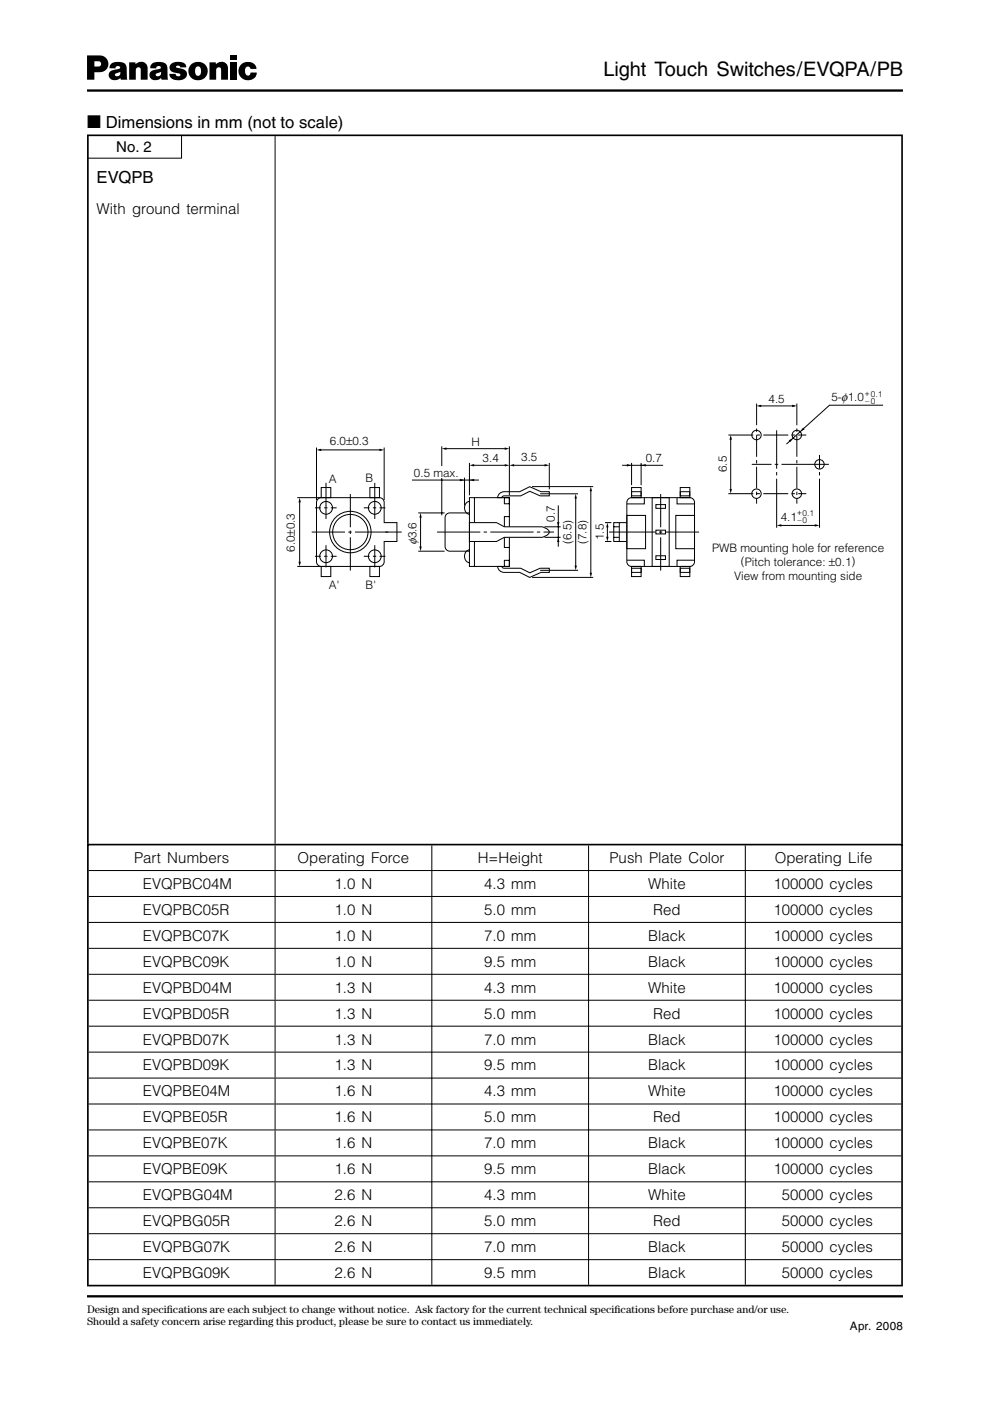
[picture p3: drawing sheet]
<svg xmlns="http://www.w3.org/2000/svg" width="210mm" height="297mm" viewBox="0 0 210 297" stroke-linecap="round" stroke-linejoin="round" font-family="sans-serif">
<path d="M18.5 19.2h173M18.5 274.8h173" fill="none" stroke="#000" stroke-width=".49"/>
<g fill="#000">
<path d="M18.5 11.8h2.5a1.79 1.79 0 0 1 2 1.8 1.79 1.79 0 0 1-2 1.7h-1v-1.2h.6a.59 .59 0 0 0 .8-.4 .59 .59 0 0 0-.5-.7h-.9v3.9h-1.5zM23.5 13.6a2.6 2.6 0 0 1 3.2 .2l.3 3.1h-1.3l-.3-1 .1-.7-.2 .1a.82 .82 0 0 0-.9 .7 .64 .64 0 0 0 1-.1l.1 .6a1.3 1.3 0 0 1-1.7 .4 1.3 1.3 0 0 1-.6-1.6l.6-.4 1.2-.3a.36 .36 0 0 0 .5-.4 .36 .36 0 0 0-.6-.2l-.3 .1-.1 .4h-1.3l.1-.5zM27.4 13.2h1.3v.4a1.43 1.43 0 0 1 1.6-.5 1.43 1.43 0 0 1 1 1.4v2.4h-1.5v-2.1a.53 .53 0 0 0-.5-.6 .53 .53 0 0 0-.5 .7v2h-1.4zM32.1 13.6a2.6 2.6 0 0 1 3.2 .2l.4 3.1h-1.4l-.3-1 .1-.7-.1 .1a.82 .82 0 0 0-1 .7 .64 .64 0 0 0 1-.1l.1 .6a1.3 1.3 0 0 1-1.6 .4 1.3 1.3 0 0 1-.7-1.6l.6-.4 1.3-.3a.36 .36 0 0 0 .4-.4 .36 .36 0 0 0-.6-.2l-.3 .1-.1 .4h-1.2v-.5zM36.2 13.6a2.5 2.5 0 0 1 3.2 .1l.1 .6h-1.3a.4 .4 0 0 0-.4-.5 .4 .4 0 0 0-.4 .5l.9 .2a1.24 1.24 0 0 1 1.3 1.2 1.24 1.24 0 0 1-1.3 1.3 1.89 1.89 0 0 1-2.4-1.1v-.2h1.3a.47 .47 0 0 0 .5 .5 .47 .47 0 0 0 .5-.5l-.4-.2a1.59 1.59 0 0 1-1.9-1.2zM40.5 13.7a2.02 2.02 0 0 1 2.9 0 2.02 2.02 0 0 1-.1 2.9l-.8-.8a1.18 1.18 0 0 0-.5-1.7 1.18 1.18 0 0 0-.2 1.9l.2 .1 .5-.3 .8 .8a2.03 2.03 0 0 1-2.8-.2 2.03 2.03 0 0 1 0-2.7zM44.4 13.2h1.3l.1 .4a1.43 1.43 0 0 1 1.6-.5 1.43 1.43 0 0 1 .9 1.4v2.4h-1.4v-2.1a.53 .53 0 0 0-.6-.6 .53 .53 0 0 0-.5 .7v2h-1.4zM48.8 11.8h1.4v.9h-1.4zM48.8 13.2h1.4v3.7h-1.4zM51 13.8a1.88 1.88 0 0 1 2-.7 1.88 1.88 0 0 1 1.4 1.5h-1.3a.63 .63 0 0 0-.8-.5 .63 .63 0 0 0-.4 .9 .7 .7 0 0 0 .2 .8 .7 .7 0 0 0 .8 .1l.2-.5h1.3a1.95 1.95 0 0 1-1.7 1.6 1.95 1.95 0 0 1-2-1.2l-.1-1zM67.1 95.4l1-.3v.5zM80.5 95.1l1 .3-1 .2z"/>
<path d="M93.7 95.1l1-.2v.5zM99.5 98.7l1-.3v.5zM107 94.9l1 .2-1 .3zM115.5 98.4l1 .3-1 .2zM132.9 98.4l1 .3-1 .2zM135.9 98.7l1-.3v.5zM154.9 92.2l.3 1h-.5zM160.4 86.1l1-.3v.5zM167.9 85.8l1 .3-1 .2zM170.3 90.7l.3 .3-.9 .5zM63.3 119.1h.5l-.3 1zM63.5 105.5l.3 1h-.5z"/>
<path d="M88.9 115.9h.5l-.2 1zM89.2 108.7l.2 1h-.5zM97.5 101.5l1 .3-1 .2zM99.5 101.8l1-.3v.5zM118.1 110.7h.5l-.2 1zM118.4 113.9l.2 1h-.5zM128.5 113.8h.5l-.2 1zM128.8 110.8l.2 1h-.5zM154.7 103.7h.5l-.3 1zM164.7 111.4l1-.2v.5zM172.8 111.2l1 .2-1 .3z"/>
</g>
<g fill="none" stroke="#000" stroke-width=".21">
<path d="M67.1 94.9v11.1M67.7 95.4h13.1M81.5 94.9v11.1M93.7 94.6v14.6M94.2 95.1h13.2M99.5 98.2v6.8M100.1 98.7h7.1M108 94.6v10.4M108.8 98.7h7.2M116.5 98.2v5.6M131.9 98.7h8.7M133.9 98.2v4.7"/>
<path d="M135.9 98.2v4.7M154.9 92.6v11.5M161 86.1h7.5M187.2 85.9h-11.3l-9.2 8.3M63 105.5h5.1M63.5 106.1v13.4M68.1 103.4h2v2.1h-2zM69.1 102.4v7.6M69.1 115.6v4.7M78.4 103.4h2.1v2.1h-2.1zM79.5 102.4v7.6M79.5 115.6v4.7"/>
<path d="M87.4 101.8h14.1M88.7 108.7h5.6M88.7 116.9h5.6M89.2 109.3v6.9M98.5 101.3v5.9M99.5 106.3a1.4 1.4 0 0 0-1 1.4 1.4 1.4 0 0 0 1 1.3M99.5 116.6a1.4 1.4 0 0 0-1 1.3 1.4 1.4 0 0 0 1 1.4M100.6 105.5v5.3M100.6 114.8v5.3M105.8 104.8l.7-.5h.4h3.3l2.1-1.1 2.4 1.1h1.8v.8h-2l-2.2-.9-1.9 .9h-3.5l-.3 .1-.2 .3h-.9zM106.9 105.5h1.1v1.3h-1.1zM106.9 118.8h1.1v1.3h-1.1z"/>
<path d="M106.9 113.9v2.2h1.1M108 111.7v-6.2h-8.5v14.6h8.5v-6.2M108 109.5h-1.1v2.2M132.9 109.3h4v7h-4zM132.9 118.8h3.7v1.3M133.2 105.8l.7-.3h12.4a1 1 0 0 1 1 1v12.6a1 1 0 0 1-1 1h-12.4a1 1 0 0 1-1-1v-12.6zM133.9 103.4h2v2.1h-2zM133.9 104.3h2v.8h-2zM136.6 105.5v1.3h-3.7M138.3 105.5h3.6v14.6h-3.6zM139.1 117.8h2v.8h-2zM139.1 112.4h2v.8h-2z"/>
<path d="M139.1 107h2v.8h-2zM143.3 109.3h4v7h-4zM143.5 105.5v1.3h3.8M144.2 103.4h2.1v2.1h-2.1zM144.2 104.3h2.1v.8h-2.1zM147.3 118.8h-3.8v1.3M165.2 111.4h8.1M63 120.1h5.1M68.1 120.1h2v2.1h-2zM78.4 120.1h2.1v2.1h-2.1zM105.5 120.1h.9l.2 .3 .3 .1h3.5l1.9 .9 2.2-.9h2v.9h-1.8l-2.4 1-2.1-1h-3.3a1.39 1.39 0 0 1-1.4-1.3zM133.9 120.1h2v2.1h-2z"/>
<path d="M133.9 120.5h2v.9h-2zM144.2 120.1h2.1v2.1h-2.1zM144.2 120.5h2.1v.9h-2.1z"/>
<circle cx="160.4" cy="92.2" r="1"/>
<circle cx="168.9" cy="92.2" r="1"/>
<circle cx="173.7" cy="98.5" r="1"/>
<circle cx="69.1" cy="107.7" r="1.35"/>
<circle cx="69.1" cy="117.9" r="1.35"/>
<circle cx="74.3" cy="112.8" r="4.4"/>
<circle cx="74.3" cy="112.8" r="3.7"/>
<circle cx="79.5" cy="107.7" r="1.35"/>
<circle cx="79.5" cy="117.9" r="1.35"/>
<circle cx="160.4" cy="104.7" r="1"/>
<circle cx="168.9" cy="104.7" r="1"/>
</g>
<path d="M74.3 121v-16.4M140.1 121v-16.4" fill="none" stroke="#000" stroke-width=".21" stroke-dasharray="7.1 .7 .7 .7" stroke-linecap="butt"/>
<path d="M129.1 112.8h19.1" fill="none" stroke="#000" stroke-width=".21" stroke-dasharray="9.9 .7 .7 .7" stroke-linecap="butt"/>
<path d="M66.8 107.7h4.7M66.8 117.9h4.7M77.1 107.7h4.7M77.1 117.9h4.7" fill="none" stroke="#000" stroke-width=".21" stroke-dasharray="1.2 .7 .7 .7" stroke-linecap="butt"/>
<path d="M92.7 112.8h24.8" fill="none" stroke="#000" stroke-width=".21" stroke-dasharray="9.2 .7 .7 .7" stroke-linecap="butt"/>
<path d="M160.4 85.6v21.2M168.9 85.6v21.2" fill="none" stroke="#000" stroke-width=".21" stroke-dasharray="4.6 .7 .7 .7" stroke-linecap="butt"/>
<path d="M154.4 92.2h16.5M154.4 104.7h16.5" fill="none" stroke="#000" stroke-width=".21" stroke-dasharray="5.3 .7 .7 .7" stroke-linecap="butt"/>
<path d="M175.7 98.5h-16.3" fill="none" stroke="#000" stroke-width=".21" stroke-dasharray="10.1 .7 .7 .7" stroke-linecap="butt"/>
<path d="M164.7 111.9v-20.7M173.8 111.9v-15.4" fill="none" stroke="#000" stroke-width=".21" stroke-dasharray="10.4 .7 .7 .7" stroke-linecap="butt"/>
<path d="M93 98.9h1.1v2.5h-1.1z" fill="#fff"/>
<g fill="none" stroke="#000" stroke-width=".21">
<path d="M18.5 33.5h20.1M38.5 28.7v4.8M58.3 28.9v150M67.4 105.8l.7-.3h12.4a1 1 0 0 1 1 1v4.3h2.7v4h-2.7v4.3a1 1 0 0 1-1 1h-12.4a1 1 0 0 1-1-1v-12.6zM81.7 112.8h3.5M99.5 110.8h5.8l1.6 .9h8.2a1.82 1.82 0 0 1 1.4 1.1 1.91 1.91 0 0 1-1.6 1.1h-8l-1.6 .9h-5.8zM99.6 108.7h-4.2a1 1 0 0 0-1 1v6.2a1 1 0 0 0 1 1h4.2M112.8 103.2h13M114.5 104.7h8.1M115.4 111.7h3.5M115.4 113.9h3.5M118.4 107.2v8.7"/>
<path d="M122.1 105.5v14.7M125.3 103.9v17.8M128.3 110.8h1.3M128.3 114.8h1.3M128.8 111.6v2.6M130.1 111.7h1.2M130.1 113.9h1.2M131.3 110.8v4M132.9 110.8h-2.8v4h2.8M112.8 122.4h13M114.5 120.9h8.1M58.3 179.2v5.3"/>
<path d="M91.6 179.2v5.3M124.8 179.2v5.3M158 179.2v5.3M18.8 184.6h172.3M18.8 190.1h172.3M18.8 195.6h172.3M58.3 184.7v5.3M58.3 190.2v5.3M58.3 195.7v5.3M91.6 184.7v5.3M91.6 190.2v5.3M91.6 195.7v5.3"/>
<path d="M124.8 184.7v5.3M124.8 190.2v5.3M124.8 195.7v5.3M158 184.7v5.3M158 190.2v5.3M158 195.7v5.3M18.8 201.1h172.3M18.8 206.6h172.3M18.8 212.1h172.3M18.8 217.6h172.3M58.3 201.2v5.3M58.3 206.7v5.3"/>
<path d="M58.3 212.2v5.3M58.3 217.7v5.3M91.6 201.2v5.3M91.6 206.7v5.3M91.6 212.2v5.3M91.6 217.7v5.3M124.8 201.2v5.3M124.8 206.7v5.3M124.8 212.2v5.3M124.8 217.7v5.3M158 201.2v5.3M158 206.7v5.3"/>
<path d="M158 212.2v5.3M158 217.7v5.3M18.8 223.1h172.3M18.8 228.6h172.3M18.8 234.1h172.3M18.8 239.6h172.3M58.3 223.2v5.3M58.3 228.7v5.3M58.3 234.2v5.3M58.3 239.7v5.3M91.6 223.2v5.3M91.6 228.7v5.3"/>
<path d="M91.6 234.2v5.3M91.6 239.7v5.3M124.8 223.2v5.3M124.8 228.7v5.3M124.8 234.2v5.3M124.8 239.7v5.3M158 223.2v5.3M158 228.7v5.3M158 234.2v5.3M158 239.7v5.3M18.8 245.1h172.3M18.8 250.6h172.3"/>
<path d="M18.8 256.1h172.3M58.3 245.2v5.3M58.3 250.7v5.3M58.3 256.2v5.3M91.6 245.2v5.3M91.6 250.7v5.3M91.6 256.2v5.3M124.8 245.2v5.3M124.8 250.7v5.3M124.8 256.2v5.3M158 245.2v5.3M158 250.7v5.3"/>
<path d="M158 256.2v5.3M18.8 261.6h172.3M18.8 267.1h172.3M58.3 261.7v5.3M58.3 267.2v5.2M91.6 261.7v5.3M91.6 267.2v5.2M124.8 261.7v5.3M124.8 267.2v5.2M158 261.7v5.3M158 267.2v5.2"/>
</g>
<path d="M66.1 112.8h16.2" fill="none" stroke="#000" stroke-width=".21" stroke-dasharray="7.1 .7 .7 .7" stroke-linecap="butt"/>
<path d="M107 98.4l1 .3-1 .2zM108 98.7l1-.3v.5zM167.2 93.4l1-.5-.6 .8zM121.8 119.9h.5l-.2 1zM122.1 104.7l.2 1h-.5zM125.3 103.2l.2 1h-.5zM125 121.4h.5l-.2 1z" fill="#000"/>
<path d="M18.5 28.7h172.9M18.6 28.9v243.5M191.3 28.9v243.5M18.5 179.1h172.9M18.5 272.6h172.9" fill="none" stroke="#000" stroke-width=".35"/>
<text font-size="4.2" x="127.9" y="16.1">Light Touch Switches/EVQPA/PB</text>
<text font-size="3.9" x="18.5" y="27.1">■ Dimensions in mm (not to scale)</text>
<text font-size="3.5" x="20.5" y="38.9">EVQPB</text>
<g font-size="3.2">
<text x="24.6" y="32.2">No. 2</text>
<text x="20.5" y="45.3">With ground terminal</text>
<text x="28.4" y="183">Part Numbers</text>
<text x="63.1" y="183">Operating Force</text>
<text x="101.3" y="183">H=Height</text>
<text x="129.2" y="183">Push Plate Color</text>
<text x="164.3" y="183">Operating Life</text>
<text x="30.3" y="188.5">EVQPBC04M</text>
<text x="70.9" y="188.5">1.0 N</text>
<text x="102.7" y="188.5">4.3 mm</text>
<text x="137.4" y="188.5">White</text>
<text x="164" y="188.5">100000 cycles</text>
<text x="30.3" y="194">EVQPBC05R</text>
<text x="70.9" y="194">1.0 N</text>
<text x="102.7" y="194">5.0 mm</text>
<text x="138.5" y="194">Red</text>
<text x="164" y="194">100000 cycles</text>
<text x="30.3" y="199.5">EVQPBC07K</text>
<text x="70.9" y="199.5">1.0 N</text>
<text x="102.7" y="199.5">7.0 mm</text>
<text x="137.4" y="199.5">Black</text>
<text x="164" y="199.5">100000 cycles</text>
<text x="30.3" y="205">EVQPBC09K</text>
<text x="70.9" y="205">1.0 N</text>
<text x="102.7" y="205">9.5 mm</text>
<text x="137.4" y="205">Black</text>
<text x="164" y="205">100000 cycles</text>
<text x="30.3" y="210.5">EVQPBD04M</text>
<text x="30.3" y="216">EVQPBD05R</text>
<text x="70.9" y="210.5">1.3 N</text>
<text x="70.9" y="216">1.3 N</text>
<text x="102.7" y="216">5.0 mm</text>
<text x="102.7" y="210.5">4.3 mm</text>
<text x="137.4" y="210.5">White</text>
<text x="138.5" y="216">Red</text>
<text x="164" y="216">100000 cycles</text>
<text x="164" y="210.5">100000 cycles</text>
<text x="30.3" y="221.5">EVQPBD07K</text>
<text x="70.9" y="221.5">1.3 N</text>
<text x="102.7" y="221.5">7.0 mm</text>
<text x="137.4" y="221.5">Black</text>
<text x="164" y="221.5">100000 cycles</text>
<text x="30.3" y="227">EVQPBD09K</text>
<text x="70.9" y="227">1.3 N</text>
<text x="102.7" y="227">9.5 mm</text>
<text x="137.4" y="227">Black</text>
<text x="164" y="227">100000 cycles</text>
<text x="30.3" y="232.5">EVQPBE04M</text>
<text x="70.9" y="232.5">1.6 N</text>
<text x="102.7" y="232.5">4.3 mm</text>
<text x="137.4" y="232.5">White</text>
<text x="164" y="232.5">100000 cycles</text>
<text x="30.3" y="238">EVQPBE05R</text>
<text x="70.9" y="238">1.6 N</text>
<text x="102.7" y="238">5.0 mm</text>
<text x="138.5" y="238">Red</text>
<text x="164" y="238">100000 cycles</text>
<text x="30.3" y="243.5">EVQPBE07K</text>
<text x="70.9" y="243.5">1.6 N</text>
<text x="102.7" y="243.5">7.0 mm</text>
<text x="137.4" y="243.5">Black</text>
<text x="164" y="243.5">100000 cycles</text>
<text x="30.3" y="249">EVQPBE09K</text>
<text x="70.9" y="249">1.6 N</text>
<text x="102.7" y="249">9.5 mm</text>
<text x="137.4" y="249">Black</text>
<text x="164" y="249">100000 cycles</text>
<text x="30.3" y="254.5">EVQPBG04M</text>
<text x="70.9" y="254.5">2.6 N</text>
<text x="102.7" y="254.5">4.3 mm</text>
<text x="137.4" y="254.5">White</text>
<text x="165.8" y="254.5">50000 cycles</text>
<text x="30.3" y="260">EVQPBG05R</text>
<text x="70.9" y="260">2.6 N</text>
<text x="102.7" y="260">5.0 mm</text>
<text x="138.5" y="260">Red</text>
<text x="165.8" y="260">50000 cycles</text>
<text x="30.3" y="265.5">EVQPBG07K</text>
<text x="70.9" y="265.5">2.6 N</text>
<text x="102.7" y="265.5">7.0 mm</text>
<text x="137.4" y="265.5">Black</text>
<text x="165.8" y="265.5">50000 cycles</text>
<text x="30.3" y="270.9">EVQPBG09K</text>
<text x="70.9" y="270.9">2.6 N</text>
<text x="102.7" y="270.9">9.5 mm</text>
<text x="137.4" y="270.9">Black</text>
<text x="165.8" y="270.9">50000 cycles</text>
</g>
<g font-size="2.5">
<text x="163" y="85.5">4.5</text>
<text x="176.3" y="85.1">5-φ1.0</text>
<text x="69.9" y="94.4">6.0±0.3</text>
<text x="99.9" y="94.6">H</text>
<text x="87.8" y="101.1">0.5 max.</text>
<text x="102.3" y="98">3.4</text>
<text x="110.5" y="97.8">3.5</text>
<text x="136.9" y="98">0.7</text>
<text x="154.1" y="100.1" transform="rotate(-90 154.1 100.1)">6.5</text>
<text x="69.8" y="102.3">A</text>
<text x="77.5" y="102.2">B</text>
<text x="117.6" y="110.6" transform="rotate(-90 117.6 110.6)">0.7</text>
<text x="165.5" y="110.4">4.1</text>
<text x="62.5" y="117" transform="rotate(-90 62.5 117)">6.0±0.3</text>
<text x="88.3" y="115.4" transform="rotate(-90 88.3 115.4)">φ3.6</text>
<text x="121.1" y="115.3" transform="rotate(-90 121.1 115.3)">(6.5)</text>
<text x="124.4" y="115.3" transform="rotate(-90 124.4 115.3)">(7.8)</text>
<text x="128.1" y="114.5" transform="rotate(-90 128.1 114.5)">1.5</text>
<text x="151" y="117">PWB mounting hole for reference</text>
<text x="157.1" y="119.9">(Pitch tolerance: ±0.1)</text>
<text x="69.8" y="124.8">A'</text>
<text x="77.5" y="124.8">B'</text>
<text x="155.6" y="123">View from mounting side</text>
<text x="180.2" y="281.9">Apr. 2008</text>
</g>
<g font-size="2.3">
<text x="18.5" y="280.9">Should a safety concern arise regarding this product, please be sure to contact us immediately.</text>
<text x="18.5" y="278.5">Design and specifcations are each subject to change without notice. Ask factory for the current technical specifcations before purchase and/or use.</text>
<text x="35.4" y="278.5">i</text>
<text x="130.3" y="278.5">i</text>
</g>
<g font-size="1.8">
<text x="183.3" y="84">+0.1</text>
<text x="183.4" y="85.7">– 0</text>
<text x="169" y="109.2">+0.1</text>
<text x="169.1" y="110.9">–0</text>
</g>
</svg>
